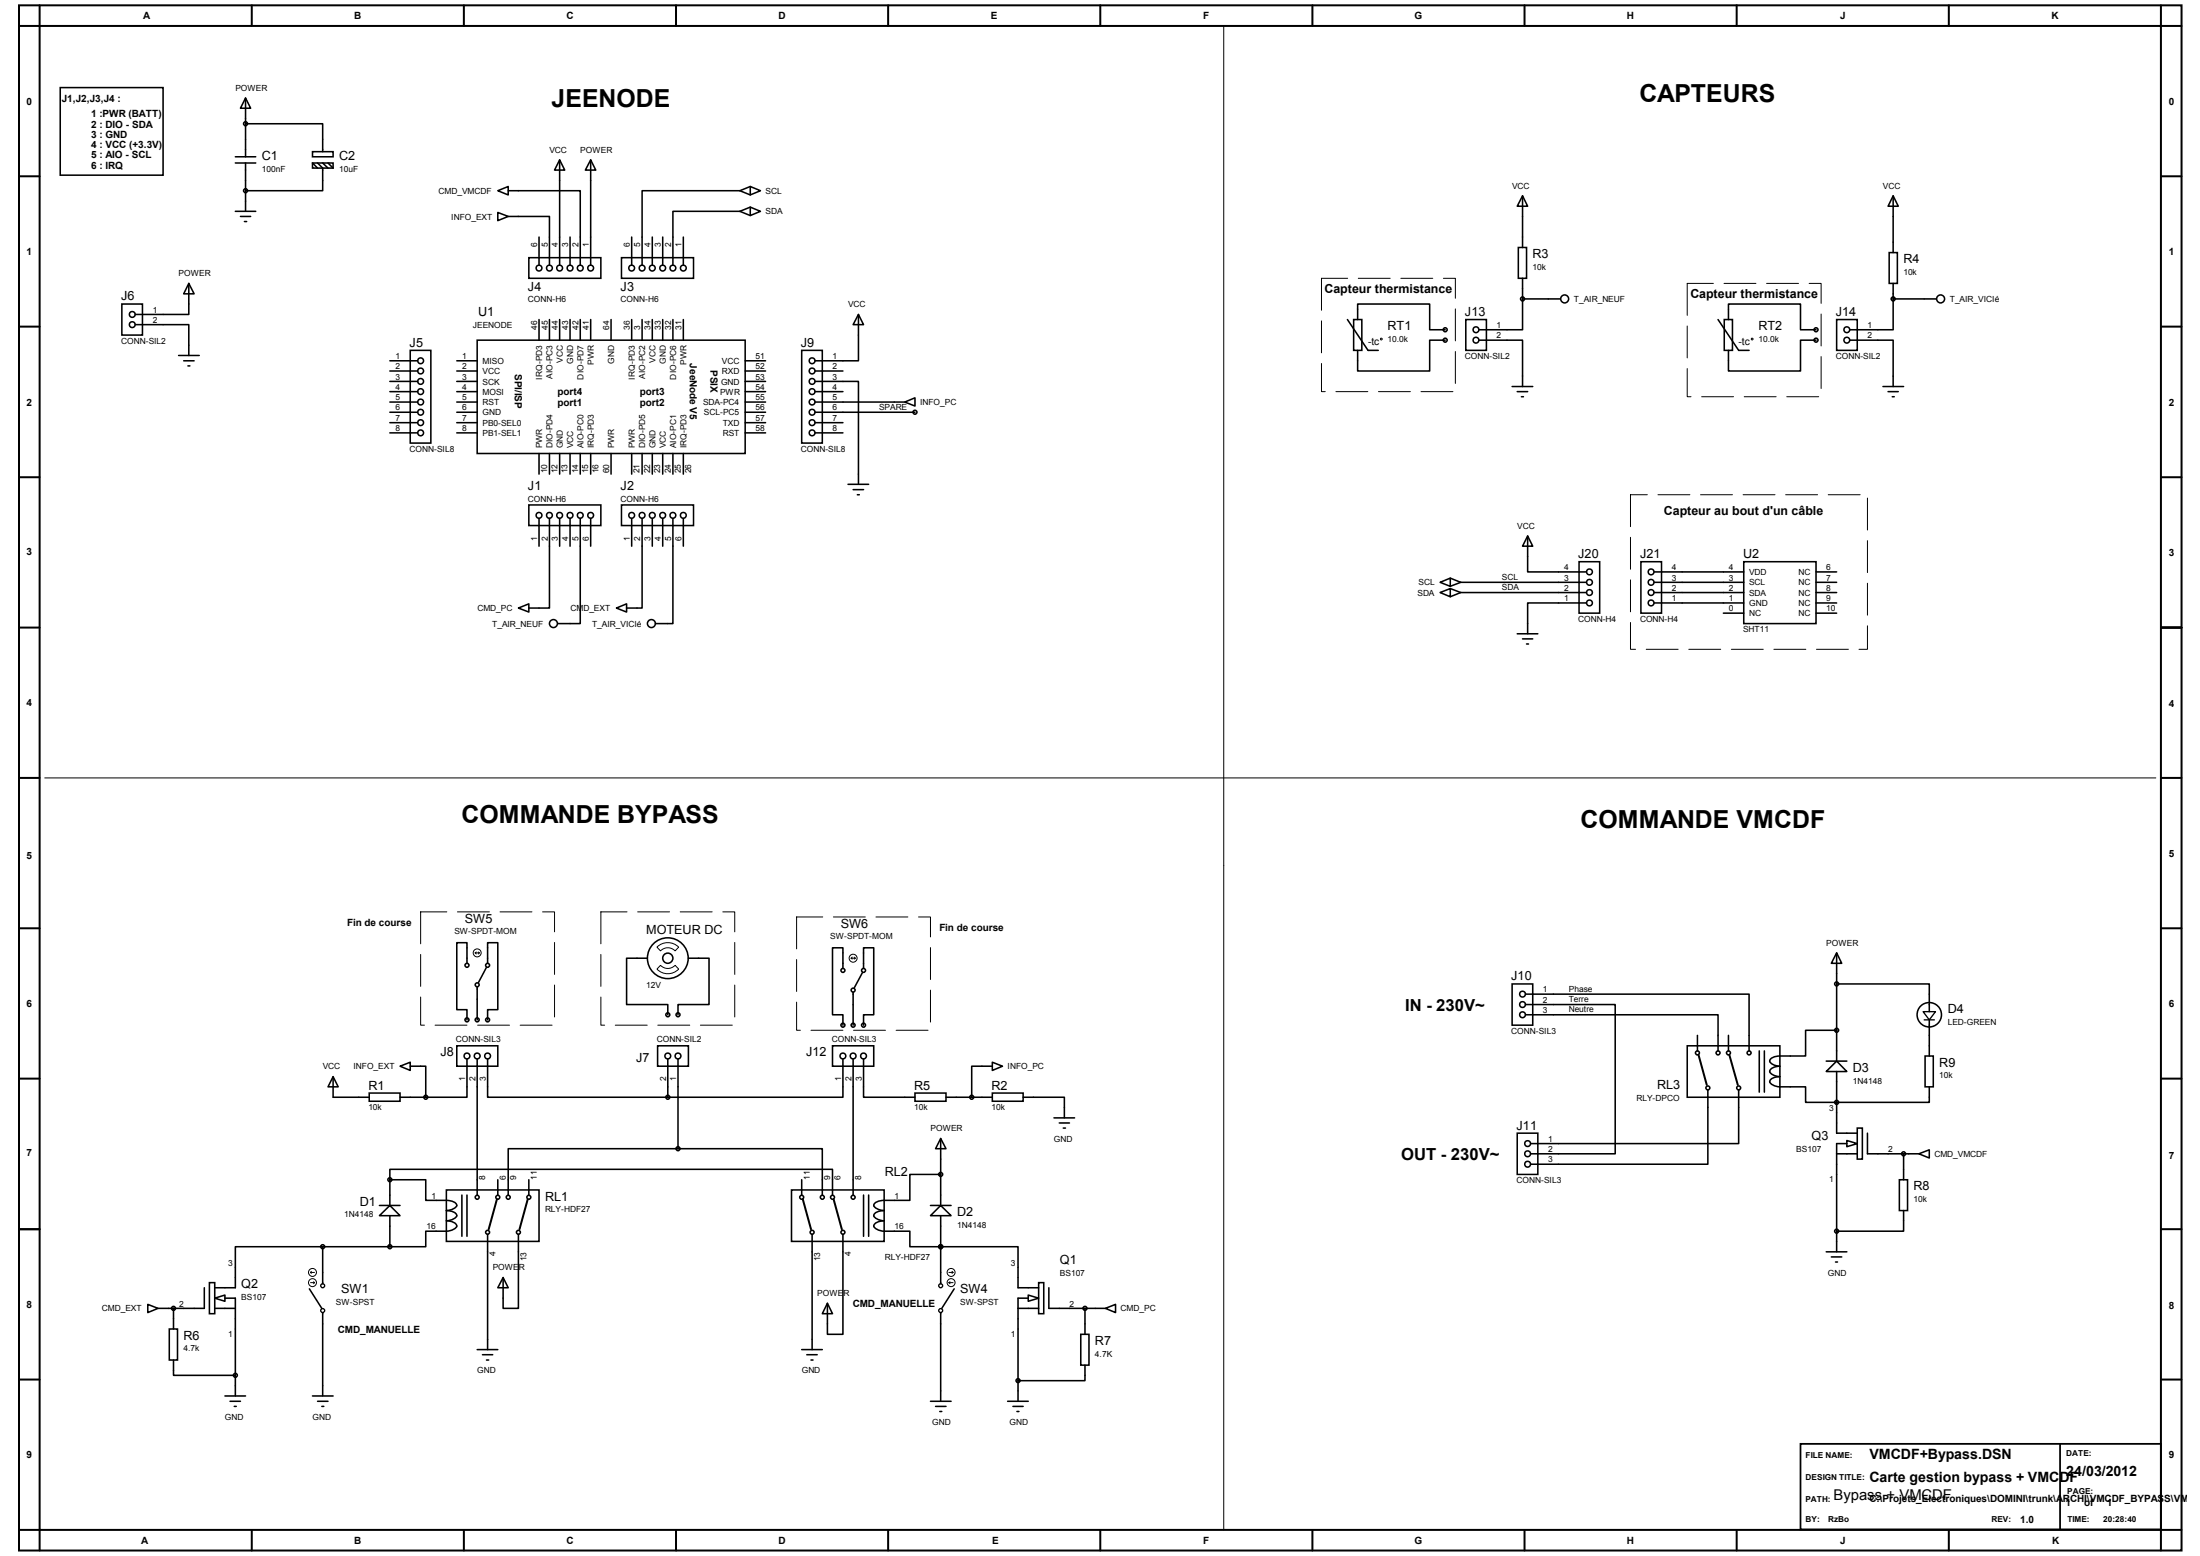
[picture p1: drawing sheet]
<svg xmlns="http://www.w3.org/2000/svg" width="420mm" height="297mm" viewBox="0 0 420 297" stroke-linecap="round" stroke-linejoin="round" font-family="sans-serif">
<g fill="none" stroke="#000" stroke-width=".38">
<path d="M3.6 1h413v295h-413zM7.6 5h405.1v287.1h-405.1zM7.6 1v4h-4M48.1 1v4M88.6 1v4M129.1 1v4M169.6 1v4M210.1 1v4M250.6 1v4M291.2 1v4M331.7 1v4M372.2 1v4"/>
<path d="M412.7 1v4h3.9M3.6 33.7h4M412.7 33.7h3.9M3.6 62.4h4M412.7 62.4h3.9M3.6 91.1h4M412.7 91.1h3.9M3.6 119.8h4M412.7 119.8h3.9M3.6 148.5h4M412.7 148.5h3.9M3.6 177.2h4"/>
<path d="M412.7 177.2h3.9M3.6 205.9h4M324.4 201.4l1.6 5.7M330.3 201.4l1.6 5.7M412.7 205.9h3.9M3.6 234.7h4M94.9 228.9l-1.6 5.8M100.8 228.9l-1.6 5.8M153.3 228.9l1.6 5.8M159.2 228.9l1.6 5.8M412.7 234.7h3.9M3.6 263.4h4"/>
<path d="M412.7 263.4h3.9M3.6 292.1h4v3.9M48.1 292.1v3.9M88.6 292.1v3.9M129.1 292.1v3.9M169.6 292.1v3.9M210.1 292.1v3.9M250.6 292.1v3.9M291.2 292.1v3.9M331.7 292.1v3.9M372.2 292.1v3.9M416.6 292.1h-3.9v3.9"/>
</g>
<path d="M343.9 275.6h68.8v16.4h-68.8zM393.4 275.6v16.4" fill="none" stroke="#000" stroke-width=".34"/>
<g fill="none" stroke="#000" stroke-width=".3">
<path d="M11.5 16.7h19.6v16.7h-19.6zM46.9 18.7l1 2h-2zM46.9 18.7v11.2M44.9 29.9h3.9M44.9 31.1h3.9M46.9 23.6h14.7v5.4M46.9 31.1v9.2M59.7 29h3.9v.9h-3.9zM59.7 31.1h3.9v1h-3.9zM59.7 31.1l1 1M60.7 31.1l.9 1v4.3h-14.7M61.6 31.1l1 1"/>
<path d="M62.6 31.1l1 1M95.1 36.4l2-.8v1.6zM97.1 36.4h13.7v14.2M106.9 30.5l1 2h-2zM106.9 30.5v20.1M112.8 30.5l1 2h-2zM112.8 30.5v20.1M141.3 36.4h-18.7v14.2M141.3 36.4l2 .8M143.3 35.6l1.9 .8-1.9 .8zM143.3 39.5l1.9 .8-1.9 .8zM143.3 35.6l-2 .8"/>
<path d="M143.3 39.5l-2 .8M290.8 37.4l.9 2h-1.9zM290.8 37.4v9.8M361.6 37.4l.9 2h-1.9zM361.6 37.4v10.8M23.3 58h3.9v6h-3.9zM36.1 54.1l1 2h-2zM36.1 54.1v5.9h-10.2M44.9 40.3h3.9M45.9 41.3h2M46.7 42.3h.4M95.1 40.6l2 .7-2 .8z"/>
<path d="M97.1 41.3h7.8v9.3M101 49.2h13.8v3.9h-13.8zM102.9 45.3v5.3M108.9 45.3v5.3M118.7 49.2h13.7v3.9h-13.7zM120.6 45.3v5.3M124.6 45.3v5.3M126.6 45.3v5.3M130.5 45.3v5.3M141.3 40.3h-12.8v10.3M141.3 40.3l2 .8M290 47.2h1.5v5.9h-1.5z"/>
<path d="M290.8 57.1v5.8h-8.3M290.8 53.1v4M290.8 57.1h7.2M360.8 48.2h1.6v5.9h-1.6zM361.6 57.1v5.8h-8.3M361.6 54.1v3M361.6 57.1h8.2M25.9 62h10.2v5.9M34.1 67.9h3.9M35.1 68.9h2M35.9 69.8h.4M74.5 76.8h5.2"/>
<path d="M74.5 78.7h5.2M74.5 68.9h5.2M74.5 70.8h5.2M74.5 72.8h5.2M74.5 74.8h5.2M78.3 66.9h4v17.7h-4zM87.2 76.8h3.9M87.2 78.7h3.9M87.2 68.9h3.9M87.2 70.8h3.9M87.2 72.8h3.9M87.2 74.8h3.9"/>
<path d="M91.1 64.9h51.2v21.7h-51.2zM102.9 61v3.9M104.9 61v3.9M106.9 61v3.9M108.9 61v3.9M110.8 61v3.9M112.8 61v3.9M116.7 61v3.9M120.6 61v3.9M122.6 61v3.9M124.6 61v3.9M126.6 61v3.9"/>
<path d="M128.5 61v3.9M130.5 61v3.9M142.3 76.8h3.9M142.3 78.7h3.9M142.3 68.9h3.9M142.3 70.8h3.9M142.3 72.8h3.9M142.3 74.8h3.9M153.1 66.9h3.9v17.7h-3.9zM155.6 72.8h8.3v19.7M155.6 76.8h17.2M155.6 78.7h19.1"/>
<path d="M155.6 70.8h5.4M155.6 74.8h5.4M163.9 60l1 2h-2zM163.9 60v8.9h-8.3M172.8 76.8l1.9-.9v1.6zM257.3 61l4 5.9h1.9M258.5 61h1.6v5.9h-1.6zM259.3 61v-3h13.7v4.9h3M276 64.9h-3v5.9h-13.7v-3.9M279.9 61h4v5.9h-4zM282.5 64.9h8.3v8.9M288.8 73.8h3.9"/>
<path d="M289.8 74.8h1.9M290.6 75.7h.3M328.1 61l4 5.9h1.9M329.3 61h1.6v5.9h-1.6zM330.1 61v-3h13.8v4.9h2.9M346.8 64.9h-2.9v5.9h-13.8v-3.9M350.8 61h3.9v5.9h-3.9zM353.3 64.9h8.3v8.9M359.6 73.8h3.9M360.6 74.8h1.9M361.4 75.7h.4M74.5 80.7h5.2"/>
<path d="M74.5 82.6h5.2M87.2 80.7h3.9M87.2 82.6h3.9M101 96.4h13.8v3.9h-13.8zM102.9 86.6v3.9M102.9 99v5.3M104.9 99v17.1h-3.9M104.9 86.6v3.9M106.9 86.6v3.9M106.9 99v5.3M108.9 86.6v3.9M108.9 99v5.3"/>
<path d="M110.8 99v20h-4.3M110.8 86.6v3.9M112.8 86.6v3.9M112.8 99v5.3M116.7 86.6v3.9M118.7 96.4h13.7v3.9h-13.7zM120.6 86.6v3.9M120.6 99v5.3M122.6 99v17.1h-2.9M122.6 86.6v3.9M124.6 86.6v3.9M124.6 99v5.3"/>
<path d="M126.6 86.6v3.9M126.6 99v5.3M128.5 99v20h-3.3M128.5 86.6v3.9M130.5 86.6v3.9M130.5 99v5.3M142.3 80.7h3.9M142.3 82.6h3.9M155.6 80.7h5.4M155.6 82.6h5.4M162 92.5h3.9M162.9 93.5h2"/>
<path d="M163.7 94.4h.4M99 116.1l2-.8v1.5zM117.7 116.1l2-.8v1.5zM275 111.2l2-.8v1.5zM275 113.1l2-.7v1.5zM277 110.4l2 .8M277 112.4l2 .7M279 113.1h24M279 111.2h24M279 111.2l-2 .7M279 113.1l-2 .8M291.7 102.3l1 2h-1.9z"/>
<path d="M291.7 102.3v6.9h11.3M301.6 107.2h3.9v9.9h-3.9zM303 115.1h-11.3v5.9M313.4 107.2h3.9v9.9h-3.9zM315.9 115.1h17.1M315.9 113.1h17.1M315.9 111.2h17.1M315.9 109.2h17.1M329.1 117.1h3.9M333 107.2h13.8v11.8h-13.8zM346.8 115.1h4M346.8 113.1h4"/>
<path d="M346.8 111.2h4M346.8 109.2h4M346.8 117.1h4M289.8 121h3.9M290.8 122h1.9M291.5 122.9h.4M87.2 199.6h7.9v3.9h-7.9zM89.2 183.9v-3.9h-2v12.7h2v2M91.1 188.4v6.3M92.9 184.7l-1.6 2.9M93.1 183.9v-3.9h2v12.7h-2v2M123.6 182.9h-3.9v8.9h7.8v1.9"/>
<path d="M125.6 199.6h5.9v3.9h-5.9zM131.5 182.9h3.9v8.9h-5.9v1.9M159 199.6h7.9v3.9h-7.9zM161 184.9v-4h-2v12.8h2v2M162.9 189.4v6.3M164.7 185.7l-1.6 2.9M164.9 184.9v-4h2v12.8h-2v2M288.8 187.8h3.9v7.9h-3.9zM291.3 189.8h42.7v10.8M291.3 193.7h36.8v6.9M291.3 191.8h17.2v28.5h-16.2M322.2 199.6h17.7v9.9h-17.7z"/>
<path d="M324.2 197.7v2.9M330.1 197.7v2.9M350.8 181.9l.9 2h-2zM350.8 196.7h-6v4.9h-2.9a5.8 5.8 0 0 0-3.5 .4l-.4 .6a1.84 1.84 0 0 0 1.9 .9 1.92 1.92 0 0 0-1.9 1.1 1.92 1.92 0 0 0 1.9 .9 1.91 1.91 0 0 0-1.9 1 1.92 1.92 0 0 0 1.9 1h4.9v2.9h23.7v-2.9M350.8 187.8h17.7v5.3M350.8 181.9v20.7M368.5 194.7v6.9M63.6 205.5l1 2h-2zM63.6 205.5v4h6.9M70.5 208.7h5.9v1.5h-5.9zM76.4 203.5l1.9-.7v1.5zM76.4 209.5h4.9"/>
<path d="M78.3 203.5h3v6M89.2 202.2v7.3h-7.9M91.1 202.2v25.9M93.1 202.2v7.3h34.4M127.5 202.2v7.3M129.5 219.3h-32.4v8.8M129.5 219.3h27.5v8.8M129.5 202.2v17.1M161 202.2v7.3h-33.5M162.9 202.2v25.9M164.9 202.2v7.3h9.8M174.7 208.7h6v1.5h-6z"/>
<path d="M179.7 217.3l1 2h-2zM179.7 217.3v12.8M180.7 209.5h8.8M189.5 208.7h5.9v1.5h-5.9zM189.5 202.8l2 .7-2 .8zM189.5 203.5h-3.9v6M195.4 209.5h7.9v3.9M201.3 213.4h3.9M202.3 214.4h1.9M203.1 215.3h.4M289.8 216.3h3.9v7.9h-3.9zM326.2 208.1v14.1h-33.9"/>
<path d="M332.1 208.1v10.2h-39.8M336 200.6v7.9M337 200.6v7.9M348.8 204.6l2-2 1.9 2zM348.8 202.6h3.9M350.8 204.6v11.7h3.9M352.7 217.7l2 .6-2 .6zM352.7 218.3h-1.9v20.7M354.7 215.3h1v6h-1zM356.6 216.3v4h9.9M367.7 201.6h1.5v5.9h-1.5zM61.6 238h-16.7v7.8h-3.9"/>
<path d="M61.6 238v7.1M61.6 238h12.9M72.5 232.1l2-2 1.9 2zM72.5 230.1h3.9M74.5 225.2h6.8v4h2a4.8 4.8 0 0 1 3.8 .6l.1 .3a1.99 1.99 0 0 1-2 1 1.98 1.98 0 0 1 2 1 1.99 1.99 0 0 1-2 .9 1.99 1.99 0 0 1 2 1.1 1.99 1.99 0 0 1-2 .9h-3.9v3h-6.8M74.5 225.2v-2h84.5v4.9M74.5 225.2v4.9M74.5 232.1v5.9M85.2 227.2h17.7v9.8h-17.7zM88.2 228.1v7.9M89.2 228.1v7.9M93.1 235.6v22"/>
<path d="M95.1 225.2v2.9M99 235.6v14.2h-2.9v-5.9M101 225.2v2.9M151.2 227.2h17.7v9.8h-17.7zM153.1 225.2v2.9M155.1 235.6v22M161 235.6v19.1h-3v-5.9M164.9 228.1v7.9M165.9 228.1v7.9M177.7 232.1l2-2 1.9 2zM177.7 230.1h3.9M179.7 238h.1"/>
<path d="M179.7 238h14.7v7.8h4M179.7 224.2h-5.9v5h-3a4.8 4.8 0 0 0-3.8 .6l-.1 .3a1.99 1.99 0 0 0 2 1 1.98 1.98 0 0 0-2 1 1.99 1.99 0 0 0 2 .9 1.99 1.99 0 0 0-2 1.1 1.99 1.99 0 0 0 2 .9h4.9v3h5.9M179.7 232.1v13M348.8 239h3.9M349.7 239.9h2M350.8 220.3h3.9M362.7 225.2h1.6v5.9h-1.6zM363.5 231.1v3.9h-12.7M363.5 220.3v4.9M366.5 220.3l2-.8v1.6zM28.2 249l2 .8-2 .8zM32.3 253.7h1.6v5.9h-1.6z"/>
<path d="M33.1 259.6v3h11.8M33.1 249.8v3.9M39 245.8v4h-8.8M40 244.9h1v5.9h-1zM41 247.8l2-.6v1.2zM41 249.8h3.9M43 247.8h1.9v18.7M59.1 246l2.4 3.8M61.6 250.6v15.9M91.1 257.6h4M92.1 258.6h2M92.9 259.6h.4"/>
<path d="M96.1 243.9l1 1.9h-2zM153.1 257.6h3.9M154.1 258.6h2M154.9 259.6h.4M158 248.8l1 2h-2zM179.7 250.6v16.9M182.2 246l-2.3 3.8M194.4 249.8h4M196.4 247.2l2 .6-2 .6zM196.4 247.8h-2v19.7M198.4 244.9h.9v5.9h-.9zM200.3 245.8v4h10.8"/>
<path d="M206.4 254.7h1.6v5.9h-1.6zM207.2 249.8v4.9M211.1 249.8l2-.8v1.6zM350.6 240.9h.3M43 266.5h3.9M43.9 267.5h2M44.7 268.5h.4M59.7 266.5h3.9M60.7 267.5h1.9M61.5 268.5h.3M177.7 267.5h3.9M178.7 268.5h2"/>
<path d="M179.5 269.5h.4M192.4 267.5h4M193.5 268.5h1.9M194.2 269.5h.4M207.2 260.6v3h-12.8"/>
<circle cx="46.9" cy="36.4" r=".38"/>
<circle cx="46.9" cy="23.6" r=".38"/>
<circle cx="102.9" cy="51.2" r=".56"/>
<circle cx="104.9" cy="51.2" r=".56"/>
<circle cx="106.9" cy="51.2" r=".56"/>
<circle cx="108.9" cy="51.2" r=".56"/>
<circle cx="110.8" cy="51.2" r=".56"/>
<circle cx="112.8" cy="51.2" r=".56"/>
<circle cx="120.6" cy="51.2" r=".56"/>
<circle cx="122.6" cy="51.2" r=".56"/>
<circle cx="124.6" cy="51.2" r=".56"/>
<circle cx="126.6" cy="51.2" r=".56"/>
<circle cx="128.5" cy="51.2" r=".56"/>
<circle cx="130.5" cy="51.2" r=".56"/>
<circle cx="290.8" cy="57.1" r=".38"/>
<circle cx="298.8" cy="57.1" r=".76"/>
<circle cx="361.6" cy="57.1" r=".38"/>
<circle cx="370.6" cy="57.1" r=".76"/>
<circle cx="25.3" cy="60" r=".56"/>
<circle cx="25.3" cy="62" r=".56"/>
<circle cx="80.3" cy="70.8" r=".56"/>
<circle cx="80.3" cy="76.7" r=".56"/>
<circle cx="80.3" cy="72.8" r=".56"/>
<circle cx="80.3" cy="74.8" r=".56"/>
<circle cx="80.3" cy="68.9" r=".56"/>
<circle cx="80.3" cy="78.7" r=".56"/>
<circle cx="155.1" cy="68.9" r=".56"/>
<circle cx="155.1" cy="72.8" r=".56"/>
<circle cx="155.1" cy="78.7" r=".56"/>
<circle cx="155.1" cy="74.8" r=".56"/>
<circle cx="155.1" cy="70.8" r=".56"/>
<circle cx="155.1" cy="76.7" r=".56"/>
<circle cx="174.7" cy="78.7" r=".38"/>
<circle cx="276" cy="64.9" r=".38"/>
<circle cx="276" cy="62.9" r=".38"/>
<circle cx="281.9" cy="62.9" r=".56"/>
<circle cx="281.9" cy="64.9" r=".56"/>
<circle cx="346.8" cy="62.9" r=".38"/>
<circle cx="346.8" cy="64.9" r=".38"/>
<circle cx="352.7" cy="64.9" r=".56"/>
<circle cx="352.7" cy="62.9" r=".56"/>
<circle cx="80.3" cy="82.6" r=".56"/>
<circle cx="80.3" cy="80.7" r=".56"/>
<circle cx="102.9" cy="98.4" r=".56"/>
<circle cx="104.9" cy="98.4" r=".56"/>
<circle cx="106.9" cy="98.4" r=".56"/>
<circle cx="108.9" cy="98.4" r=".56"/>
<circle cx="110.8" cy="98.4" r=".56"/>
<circle cx="112.8" cy="98.4" r=".56"/>
<circle cx="120.6" cy="98.4" r=".56"/>
<circle cx="122.6" cy="98.4" r=".56"/>
<circle cx="124.6" cy="98.4" r=".56"/>
<circle cx="126.6" cy="98.4" r=".56"/>
<circle cx="128.5" cy="98.4" r=".56"/>
<circle cx="130.5" cy="98.4" r=".56"/>
<circle cx="155.1" cy="80.7" r=".56"/>
<circle cx="155.1" cy="82.6" r=".56"/>
<circle cx="105.7" cy="119" r=".76"/>
<circle cx="124.4" cy="119" r=".76"/>
<circle cx="303.6" cy="113.1" r=".56"/>
<circle cx="303.6" cy="109.2" r=".56"/>
<circle cx="303.6" cy="115.1" r=".56"/>
<circle cx="303.6" cy="111.2" r=".56"/>
<circle cx="315.3" cy="115.1" r=".56"/>
<circle cx="315.3" cy="111.2" r=".56"/>
<circle cx="315.3" cy="113.1" r=".56"/>
<circle cx="315.3" cy="109.2" r=".56"/>
<circle cx="89.2" cy="184.3" r=".38"/>
<circle cx="89.2" cy="194.7" r=".38"/>
<circle cx="91.1" cy="194.7" r=".38"/>
<circle cx="91.1" cy="188" r=".38"/>
<circle cx="93.1" cy="194.7" r=".38"/>
<circle cx="93.1" cy="184.3" r=".38"/>
<circle cx="127.5" cy="182.9" r=".97"/>
<circle cx="127.5" cy="182.9" r="3.9"/>
<circle cx="127.5" cy="193.7" r=".38"/>
<circle cx="129.5" cy="193.7" r=".38"/>
<circle cx="161" cy="185.2" r=".38"/>
<circle cx="161" cy="195.7" r=".38"/>
<circle cx="162.9" cy="195.7" r=".38"/>
<circle cx="162.9" cy="189" r=".38"/>
<circle cx="164.9" cy="185.2" r=".38"/>
<circle cx="164.9" cy="195.7" r=".38"/>
<circle cx="290.8" cy="189.8" r=".56"/>
<circle cx="290.8" cy="193.7" r=".56"/>
<circle cx="290.8" cy="191.8" r=".56"/>
<circle cx="350.8" cy="187.8" r=".38"/>
<circle cx="350.8" cy="196.7" r=".38"/>
<circle cx="368.5" cy="193.7" r="2.33"/>
<circle cx="81.3" cy="209.5" r=".38"/>
<circle cx="89.2" cy="201.6" r=".56"/>
<circle cx="91.1" cy="201.6" r=".56"/>
<circle cx="93.1" cy="201.6" r=".56"/>
<circle cx="127.5" cy="201.6" r=".56"/>
<circle cx="127.5" cy="209.5" r=".38"/>
<circle cx="129.5" cy="201.6" r=".56"/>
<circle cx="129.5" cy="219.3" r=".38"/>
<circle cx="161" cy="201.6" r=".56"/>
<circle cx="162.9" cy="201.6" r=".56"/>
<circle cx="164.9" cy="201.6" r=".56"/>
<circle cx="185.6" cy="209.5" r=".38"/>
<circle cx="291.7" cy="218.3" r=".56"/>
<circle cx="324.2" cy="201" r=".38"/>
<circle cx="326.2" cy="207.7" r=".38"/>
<circle cx="328.1" cy="201" r=".38"/>
<circle cx="330.1" cy="201" r=".38"/>
<circle cx="332.1" cy="207.7" r=".38"/>
<circle cx="334" cy="201" r=".38"/>
<circle cx="350.8" cy="210.4" r=".38"/>
<circle cx="61.6" cy="238" r=".38"/>
<circle cx="74.5" cy="225.2" r=".38"/>
<circle cx="74.5" cy="238" r=".38"/>
<circle cx="91.1" cy="228.6" r=".38"/>
<circle cx="93.1" cy="235.2" r=".38"/>
<circle cx="95.1" cy="228.6" r=".38"/>
<circle cx="97.1" cy="228.6" r=".38"/>
<circle cx="99" cy="235.2" r=".38"/>
<circle cx="101" cy="228.6" r=".38"/>
<circle cx="153.1" cy="228.6" r=".38"/>
<circle cx="155.1" cy="235.2" r=".38"/>
<circle cx="157" cy="228.6" r=".38"/>
<circle cx="159" cy="228.6" r=".38"/>
<circle cx="161" cy="235.2" r=".38"/>
<circle cx="162.9" cy="228.6" r=".38"/>
<circle cx="179.7" cy="224.2" r=".38"/>
<circle cx="179.7" cy="238" r=".38"/>
<circle cx="291.7" cy="222.2" r=".56"/>
<circle cx="291.7" cy="220.3" r=".56"/>
<circle cx="350.8" cy="235" r=".38"/>
<circle cx="363.5" cy="220.3" r=".38"/>
<circle cx="33.1" cy="249.8" r=".38"/>
<circle cx="207.2" cy="249.8" r=".38"/>
<circle cx="44.9" cy="262.5" r=".38"/>
<circle cx="194.4" cy="263.6" r=".38"/>
</g>
<g fill="none" stroke="#000" stroke-width=".25">
<path d="M367.3 193.1h2.3l-1.1 1.6zM367.5 194.7h1.9"/>
<circle cx="61.6" cy="245.4" r=".38"/>
<circle cx="61.6" cy="250.2" r=".38"/>
<circle cx="179.7" cy="250.2" r=".38"/>
<circle cx="179.7" cy="245.4" r=".38"/>
</g>
<g fill="none" stroke="#000" stroke-width=".19">
<path d="M233.7 5v287.1M263.7 64.6h.2v.2h-.2zM334.5 64.6h.2v.2h-.2zM8.5 148.5h403.2M90.8 181.9h.8M90.8 181.9l.2 .2M91 181.7l-.2 .2M91.3 181.7l.3 .2M91.6 181.9l-.3 .2M125.5 180.8a2.94 2.94 0 0 1 4.1 0l-.7 .7a1.92 1.92 0 0 0-2.8 0zM126.1 184.3a1.92 1.92 0 0 0 2.8 0l.7 .7a2.86 2.86 0 0 1-4.1 0zM162.5 182.9h.9"/>
<path d="M162.5 182.9l.3 .2M162.8 182.7l-.3 .2M163.1 182.7l.3 .2M163.4 182.9l-.3 .2M59.3 244.9h.8M59.3 242.9l.2 .2M59.3 242.9h.8M59.5 242.7l-.2 .2M59.9 244.7l.2 .2M60.1 244.9l-.2 .2M181.2 244.9h.8M181.2 242.9h.8"/>
<path d="M181.2 244.9l.2 .2M181.4 244.7l-.2 .2M181.8 242.7l.2 .2M182 242.9l-.2 .2"/>
<circle cx="91.1" cy="181.9" r=".76"/>
<circle cx="162.9" cy="182.9" r=".76"/>
<circle cx="59.7" cy="242.9" r=".76"/>
<circle cx="59.7" cy="244.9" r=".76"/>
<circle cx="181.6" cy="242.9" r=".76"/>
<circle cx="181.6" cy="244.9" r=".76"/>
</g>
<path d="M252.4 53.1h25.5v21.7h-25.5zM322.2 54.1h25.6v21.6h-25.6zM311.4 94.4h45.2v29.6h-45.2zM80.3 174.1h25.6v21.6h-25.6zM114.8 174.1h25.5v21.6h-25.5zM152.1 175h25.6v21.7h-25.6z" fill="none" stroke="#000" stroke-width=".19" stroke-dasharray="6.1 2"/>
<g font-size="4.7">
<text x="105.4" y="20.4">JEENODE</text>
<text x="313.1" y="19.5">CAPTEURS</text>
<text x="88.1" y="157.1">COMMANDE BYPASS</text>
<text x="301.9" y="158.1">COMMANDE VMCDF</text>
</g>
<g font-size="3.2">
<text x="268.4" y="193">IN - 230V~</text>
<text x="267.6" y="221.4">OUT - 230V~</text>
</g>
<text font-size="2.8" x="350.2" y="286.3">Bypass + VMCDF</text>
<g font-size="2.7">
<text x="357" y="278.5">VMCDF+Bypass.DSN</text>
<text x="394.6" y="281.7">24/03/2012</text>
<text x="357" y="283">Carte gestion bypass + VMCDF</text>
</g>
<g font-size="2.4">
<text x="50" y="30.6">C1</text>
<text x="64.8" y="30.6">C2</text>
<text x="292.7" y="49.3">R3</text>
<text x="363.5" y="50.2">R4</text>
<text x="23.1" y="57.4">J6</text>
<text x="100.8" y="55.5">J4</text>
<text x="118.5" y="55.5">J3</text>
<text x="253" y="56">Capteur thermistance</text>
<text x="322.8" y="57">Capteur thermistance</text>
<text x="91.3" y="60.3">U1</text>
<text x="265" y="63">RT1</text>
<text x="279.8" y="60.3">J13</text>
<text x="335.8" y="63">RT2</text>
<text x="350.6" y="60.3">J14</text>
<text x="78.2" y="66.3">J5</text>
<text x="152.9" y="66.3">J9</text>
<text x="100.8" y="93.5">J1</text>
<text x="118.5" y="93.5">J2</text>
<text x="317.8" y="98.3">Capteur au bout d'un câble</text>
<text x="301.4" y="106.6">J20</text>
<text x="313.2" y="106.6">J21</text>
<text x="332.9" y="106.6">U2</text>
<text x="88.8" y="176.1">SW5</text>
<text x="123.4" y="178.2">MOTEUR DC</text>
<text x="160.6" y="177.1">SW6</text>
<text x="288.6" y="187.2">J10</text>
<text x="372" y="193.4">D4</text>
<text x="84.1" y="201.7">J8</text>
<text x="121.5" y="202.6">J7</text>
<text x="154" y="201.7">J12</text>
<text x="370.4" y="203.6">R9</text>
<text x="70.3" y="208">R1</text>
<text x="174.6" y="208">R5</text>
<text x="189.3" y="208">R2</text>
<text x="316.5" y="207.8">RL3</text>
<text x="353.9" y="204.6">D3</text>
<text x="289.6" y="215.7">J11</text>
<text x="346" y="217.6">Q3</text>
<text x="169" y="224.5">RL2</text>
<text x="365.5" y="227.2">R8</text>
<text x="68.7" y="230.2">D1</text>
<text x="104.1" y="229.2">RL1</text>
<text x="182.8" y="232.2">D2</text>
<text x="46.1" y="245.9">Q2</text>
<text x="202.4" y="241.3">Q1</text>
<text x="65.1" y="246.9">SW1</text>
<text x="183.4" y="246.9">SW4</text>
<text x="35" y="255.8">R6</text>
<text x="209.1" y="256.8">R7</text>
</g>
<g font-size="1.9">
<text x="27.3" y="3.7">A</text>
<text x="67.6" y="3.7">B</text>
<text x="108.2" y="3.7">C</text>
<text x="148.7" y="3.7">D</text>
<text x="189.3" y="3.7">E</text>
<text x="229.8" y="3.7">F</text>
<text x="270.2" y="3.7">G</text>
<text x="310.7" y="3.7">H</text>
<text x="351.4" y="3.7">J</text>
<text x="391.8" y="3.7">K</text>
<text x="5.1" y="20">0</text>
<text x="11.8" y="19.4">J1,J2,J3,J4 :</text>
<text x="17.4" y="22.4">1 :PWR (BATT)</text>
<text x="414.2" y="20">0</text>
<text x="17.4" y="26.3">3 : GND</text>
<text x="17.4" y="28.3">4 : VCC (+3.3V)</text>
<text x="17.4" y="24.3">2 : DIO - SDA</text>
<text x="17.4" y="30.2">5 : AIO - SCL</text>
<text x="17.4" y="32.2">6 : IRQ</text>
<text x="5.1" y="48.7">1</text>
<text x="414.2" y="48.7">1</text>
<text x="261.3" y="65.9">-tc</text>
<text x="332.1" y="65.9">-tc</text>
<text x="98.3" y="71.4" transform="rotate(90 98.3 71.4)">SPI/ISP</text>
<text x="131.8" y="69.4" transform="rotate(90 131.8 69.4)">JeeNode V5</text>
<text x="135.7" y="70.7" transform="rotate(90 135.7 70.7)">PSIX</text>
<text x="5.1" y="77.5">2</text>
<text x="106.5" y="75.5">port4</text>
<text x="106.5" y="77.5">port1</text>
<text x="122.2" y="77.5">port2</text>
<text x="122.2" y="75.5">port3</text>
<text x="414.2" y="77.5">2</text>
<text x="5.1" y="106">3</text>
<text x="414.2" y="106.2">3</text>
<text x="5.1" y="134.7">4</text>
<text x="414.2" y="134.9">4</text>
<text x="5.1" y="164">5</text>
<text x="414.2" y="163.6">5</text>
<text x="66.3" y="176.7">Fin de course</text>
<text x="179.4" y="177.7">Fin de course</text>
<text x="5.1" y="192.3">6</text>
<text x="414.2" y="192.3">6</text>
<text x="5.1" y="220.6">7</text>
<text x="414.2" y="221.2">7</text>
<text x="5.1" y="249.7">8</text>
<text x="162.8" y="249.5">CMD_MANUELLE</text>
<text x="414.2" y="249.9">8</text>
<text x="64.5" y="254.4">CMD_MANUELLE</text>
<text x="5.1" y="278.4">9</text>
<text x="414.2" y="278.4">9</text>
<text x="357" y="286.8">C:\Projets_Electroniques\DOMINI\trunk\ARCHI\VMCDF_BYPASS\VMCDF</text>
<text x="394.5" y="287.6">1</text>
<text x="398" y="287.6">of</text>
<text x="402.4" y="287.6">1</text>
<text x="385.8" y="290.7">1.0</text>
<text x="27" y="294.8">A</text>
<text x="67.6" y="294.8">B</text>
<text x="108.2" y="294.8">C</text>
<text x="148.7" y="294.8">D</text>
<text x="189.5" y="294.8">E</text>
<text x="229.8" y="294.8">F</text>
<text x="270.2" y="294.8">G</text>
<text x="310.7" y="294.8">H</text>
<text x="351.4" y="294.8">J</text>
<text x="392" y="294.8">K</text>
</g>
<g font-size="1.6">
<text x="44.9" y="17.3">POWER</text>
<text x="104.9" y="29.1">VCC</text>
<text x="110.8" y="29.1">POWER</text>
<text x="50" y="32.8">100nF</text>
<text x="64.8" y="32.8">10uF</text>
<text x="83.8" y="37">CMD_VMCDF</text>
<text x="86.2" y="41.9">INFO_EXT</text>
<text x="146.2" y="37">SCL</text>
<text x="146.2" y="40.9">SDA</text>
<text x="288.8" y="36">VCC</text>
<text x="359.6" y="36">VCC</text>
<text x="102.6" y="47.2" transform="rotate(-90 102.6 47.2)">6</text>
<text x="104.6" y="47.2" transform="rotate(-90 104.6 47.2)">5</text>
<text x="106.5" y="47.2" transform="rotate(-90 106.5 47.2)">4</text>
<text x="108.5" y="47.2" transform="rotate(-90 108.5 47.2)">3</text>
<text x="110.5" y="47.2" transform="rotate(-90 110.5 47.2)">2</text>
<text x="112.5" y="47.2" transform="rotate(-90 112.5 47.2)">1</text>
<text x="120.3" y="47.2" transform="rotate(-90 120.3 47.2)">6</text>
<text x="122.3" y="47.2" transform="rotate(-90 122.3 47.2)">5</text>
<text x="124.2" y="47.2" transform="rotate(-90 124.2 47.2)">4</text>
<text x="126.2" y="47.2" transform="rotate(-90 126.2 47.2)">3</text>
<text x="128.2" y="47.2" transform="rotate(-90 128.2 47.2)">2</text>
<text x="130.2" y="47.2" transform="rotate(-90 130.2 47.2)">1</text>
<text x="34.1" y="52.7">POWER</text>
<text x="292.7" y="51.5">10k</text>
<text x="363.5" y="52.5">10k</text>
<text x="29.2" y="59.7">1</text>
<text x="100.8" y="57.7">CONN-H6</text>
<text x="118.5" y="57.7">CONN-H6</text>
<text x="162" y="58.6">VCC</text>
<text x="300.6" y="57.7">T_AIR_NEUF</text>
<text x="372.4" y="57.7">T_AIR_VICIé</text>
<text x="23.1" y="65.6">CONN-SIL2</text>
<text x="29.2" y="61.6">2</text>
<text x="90.3" y="62.7">JEENODE</text>
<text x="102.6" y="62.9" transform="rotate(-90 102.6 62.9)">46</text>
<text x="104.6" y="62.9" transform="rotate(-90 104.6 62.9)">45</text>
<text x="106.5" y="62.9" transform="rotate(-90 106.5 62.9)">44</text>
<text x="108.5" y="62.9" transform="rotate(-90 108.5 62.9)">43</text>
<text x="110.5" y="62.9" transform="rotate(-90 110.5 62.9)">42</text>
<text x="112.5" y="62.9" transform="rotate(-90 112.5 62.9)">41</text>
<text x="116.4" y="62.9" transform="rotate(-90 116.4 62.9)">64</text>
<text x="120.3" y="62.9" transform="rotate(-90 120.3 62.9)">36</text>
<text x="122.3" y="62.9" transform="rotate(-90 122.3 62.9)">3</text>
<text x="124.2" y="62.9" transform="rotate(-90 124.2 62.9)">34</text>
<text x="126.2" y="62.9" transform="rotate(-90 126.2 62.9)">33</text>
<text x="128.2" y="62.9" transform="rotate(-90 128.2 62.9)">32</text>
<text x="130.2" y="62.9" transform="rotate(-90 130.2 62.9)">31</text>
<text x="265" y="65.3">10.0k</text>
<text x="285.8" y="62.6">1</text>
<text x="285.8" y="64.6">2</text>
<text x="335.8" y="65.3">10.0k</text>
<text x="356.6" y="62.6">1</text>
<text x="356.6" y="64.6">2</text>
<text x="75.5" y="68.5">1</text>
<text x="75.5" y="70.5">2</text>
<text x="88.3" y="68.5">1</text>
<text x="88.3" y="70.5">2</text>
<text x="92.1" y="69.5">MISO</text>
<text x="92.1" y="71.4">VCC</text>
<text x="107.5" y="69.3" transform="rotate(-90 107.5 69.3)">VCC</text>
<text x="109.5" y="69.5" transform="rotate(-90 109.5 69.5)">GND</text>
<text x="113.4" y="69.7" transform="rotate(-90 113.4 69.7)">PWR</text>
<text x="117.3" y="69.5" transform="rotate(-90 117.3 69.5)">GND</text>
<text x="125.2" y="69.3" transform="rotate(-90 125.2 69.3)">VCC</text>
<text x="127.2" y="69.5" transform="rotate(-90 127.2 69.5)">GND</text>
<text x="131.1" y="69.7" transform="rotate(-90 131.1 69.7)">PWR</text>
<text x="137.9" y="71.4">RXD</text>
<text x="137.9" y="69.5">VCC</text>
<text x="144.3" y="70.5">52</text>
<text x="144.3" y="68.5">51</text>
<text x="159" y="68.5">1</text>
<text x="159" y="70.5">2</text>
<text x="279.8" y="68.5">CONN-SIL2</text>
<text x="350.6" y="68.5">CONN-SIL2</text>
<text x="75.5" y="72.5">3</text>
<text x="75.5" y="74.4">4</text>
<text x="75.5" y="76.4">5</text>
<text x="88.3" y="72.5">3</text>
<text x="88.3" y="74.4">4</text>
<text x="88.3" y="76.4">5</text>
<text x="92.1" y="73.4">SCK</text>
<text x="92.1" y="75.4">MOSI</text>
<text x="92.1" y="77.3">RST</text>
<text x="103.5" y="72.5" transform="rotate(-90 103.5 72.5)">IRQ-PD3</text>
<text x="105.5" y="72.4" transform="rotate(-90 105.5 72.4)">AIO-PC3</text>
<text x="111.4" y="72.5" transform="rotate(-90 111.4 72.5)">DIO-PD7</text>
<text x="121.2" y="72.5" transform="rotate(-90 121.2 72.5)">IRQ-PD3</text>
<text x="123.2" y="72.4" transform="rotate(-90 123.2 72.4)">AIO-PC2</text>
<text x="129.1" y="72.5" transform="rotate(-90 129.1 72.5)">DIO-PC6</text>
<text x="134.3" y="77.3">SDA-PC4</text>
<text x="137.5" y="75.4">PWR</text>
<text x="137.7" y="73.4">GND</text>
<text x="144.3" y="74.4">54</text>
<text x="144.3" y="72.5">53</text>
<text x="144.3" y="76.4">55</text>
<text x="159" y="72.5">3</text>
<text x="159" y="74.4">4</text>
<text x="159" y="76.4">5</text>
<text x="175.7" y="77.3">INFO_PC</text>
<text x="75.5" y="78.4">6</text>
<text x="75.5" y="80.3">7</text>
<text x="75.5" y="82.3">8</text>
<text x="88.3" y="78.4">6</text>
<text x="88.3" y="80.3">7</text>
<text x="88.3" y="82.3">8</text>
<text x="92.1" y="79.3">GND</text>
<text x="92.1" y="81.3">PB0-SEL0</text>
<text x="92.1" y="83.2">PB1-SEL1</text>
<text x="134.4" y="79.3">SCL-PC5</text>
<text x="138" y="81.3">TXD</text>
<text x="138" y="83.2">RST</text>
<text x="144.3" y="78.4">56</text>
<text x="144.3" y="80.3">57</text>
<text x="144.3" y="82.3">58</text>
<text x="159" y="78.4">6</text>
<text x="159" y="80.3">7</text>
<text x="159" y="82.3">8</text>
<text x="167.9" y="78.2">SPARE</text>
<text x="78.2" y="86.2">CONN-SIL8</text>
<text x="103.5" y="85.6" transform="rotate(-90 103.5 85.6)">PWR</text>
<text x="105.5" y="85.6" transform="rotate(-90 105.5 85.6)">DIO-PD4</text>
<text x="107.5" y="85.6" transform="rotate(-90 107.5 85.6)">GND</text>
<text x="109.5" y="85.6" transform="rotate(-90 109.5 85.6)">VCC</text>
<text x="111.4" y="85.6" transform="rotate(-90 111.4 85.6)">AIO-PC0</text>
<text x="113.4" y="85.6" transform="rotate(-90 113.4 85.6)">IRQ-PD3</text>
<text x="117.3" y="85.6" transform="rotate(-90 117.3 85.6)">PWR</text>
<text x="121.2" y="85.6" transform="rotate(-90 121.2 85.6)">PWR</text>
<text x="123.2" y="85.6" transform="rotate(-90 123.2 85.6)">DIO-PD5</text>
<text x="125.2" y="85.6" transform="rotate(-90 125.2 85.6)">GND</text>
<text x="127.2" y="85.6" transform="rotate(-90 127.2 85.6)">VCC</text>
<text x="129.1" y="85.6" transform="rotate(-90 129.1 85.6)">AIO-PC1</text>
<text x="131.1" y="85.6" transform="rotate(-90 131.1 85.6)">IRQ-PD3</text>
<text x="152.9" y="86.2">CONN-SIL8</text>
<text x="100.8" y="95.8">CONN-H6</text>
<text x="104.5" y="90.3" transform="rotate(-90 104.5 90.3)">10</text>
<text x="106.5" y="90.3" transform="rotate(-90 106.5 90.3)">12</text>
<text x="108.4" y="90.3" transform="rotate(-90 108.4 90.3)">13</text>
<text x="110.4" y="90.3" transform="rotate(-90 110.4 90.3)">14</text>
<text x="112.3" y="90.3" transform="rotate(-90 112.3 90.3)">15</text>
<text x="114.3" y="90.3" transform="rotate(-90 114.3 90.3)">16</text>
<text x="116.4" y="90.3" transform="rotate(-90 116.4 90.3)">60</text>
<text x="118.5" y="95.8">CONN-H6</text>
<text x="122.2" y="90.3" transform="rotate(-90 122.2 90.3)">21</text>
<text x="124.2" y="90.3" transform="rotate(-90 124.2 90.3)">22</text>
<text x="126.1" y="90.3" transform="rotate(-90 126.1 90.3)">23</text>
<text x="128.1" y="90.3" transform="rotate(-90 128.1 90.3)">24</text>
<text x="130" y="90.3" transform="rotate(-90 130 90.3)">25</text>
<text x="132" y="90.3" transform="rotate(-90 132 90.3)">26</text>
<text x="289.8" y="100.9">VCC</text>
<text x="102.6" y="103.2" transform="rotate(-90 102.6 103.2)">1</text>
<text x="104.6" y="103.2" transform="rotate(-90 104.6 103.2)">2</text>
<text x="106.5" y="103.2" transform="rotate(-90 106.5 103.2)">3</text>
<text x="108.5" y="103.2" transform="rotate(-90 108.5 103.2)">4</text>
<text x="110.5" y="103.2" transform="rotate(-90 110.5 103.2)">5</text>
<text x="112.5" y="103.2" transform="rotate(-90 112.5 103.2)">6</text>
<text x="120.3" y="103.2" transform="rotate(-90 120.3 103.2)">1</text>
<text x="122.3" y="103.2" transform="rotate(-90 122.3 103.2)">2</text>
<text x="124.2" y="103.2" transform="rotate(-90 124.2 103.2)">3</text>
<text x="126.2" y="103.2" transform="rotate(-90 126.2 103.2)">4</text>
<text x="128.2" y="103.2" transform="rotate(-90 128.2 103.2)">5</text>
<text x="130.2" y="103.2" transform="rotate(-90 130.2 103.2)">6</text>
<text x="270.7" y="113.7">SDA</text>
<text x="270.9" y="111.8">SCL</text>
<text x="286.8" y="110.7">SCL</text>
<text x="286.8" y="112.6">SDA</text>
<text x="298.7" y="112.8">2</text>
<text x="298.7" y="110.8">3</text>
<text x="298.7" y="108.8">4</text>
<text x="319.3" y="112.8">2</text>
<text x="319.3" y="110.8">3</text>
<text x="319.3" y="108.8">4</text>
<text x="330.2" y="112.8">2</text>
<text x="330.2" y="110.8">3</text>
<text x="330.2" y="108.8">4</text>
<text x="334" y="113.7">SDA</text>
<text x="334" y="111.8">SCL</text>
<text x="334" y="109.8">VDD</text>
<text x="343.5" y="113.7">NC</text>
<text x="343.5" y="111.8">NC</text>
<text x="343.5" y="109.8">NC</text>
<text x="348.8" y="112.8">8</text>
<text x="348.8" y="110.8">7</text>
<text x="348.8" y="108.8">6</text>
<text x="91.2" y="116.7">CMD_PC</text>
<text x="94" y="119.6">T_AIR_NEUF</text>
<text x="109" y="116.7">CMD_EXT</text>
<text x="113.1" y="119.6">T_AIR_VICIé</text>
<text x="298.7" y="114.8">1</text>
<text x="301.4" y="118.7">CONN-H4</text>
<text x="313.2" y="118.7">CONN-H4</text>
<text x="319.3" y="114.8">1</text>
<text x="330.2" y="114.8">1</text>
<text x="330.2" y="116.7">0</text>
<text x="334" y="115.7">GND</text>
<text x="334" y="117.6">NC</text>
<text x="343.5" y="117.6">NC</text>
<text x="343.5" y="115.7">NC</text>
<text x="348.8" y="116.7">10</text>
<text x="348.8" y="114.8">9</text>
<text x="332.9" y="120.6">SHT11</text>
<text x="86.8" y="178.4">SW-SPDT-MOM</text>
<text x="158.6" y="179.3">SW-SPDT-MOM</text>
<text x="348.8" y="180.6">POWER</text>
<text x="123.4" y="188.6">12V</text>
<text x="294.7" y="189.4">1</text>
<text x="294.7" y="191.4">2</text>
<text x="299.6" y="189.3">Phase</text>
<text x="299.6" y="191.3">Terre</text>
<text x="288.6" y="197.3">CONN-SIL3</text>
<text x="294.7" y="193.4">3</text>
<text x="299.6" y="193.2">Neutre</text>
<text x="372" y="195.6">LED-GREEN</text>
<text x="87.1" y="199">CONN-SIL3</text>
<text x="125.4" y="199">CONN-SIL2</text>
<text x="158.9" y="199">CONN-SIL3</text>
<text x="61.6" y="204.1">VCC</text>
<text x="67.5" y="204.1">INFO_EXT</text>
<text x="88.8" y="206.4" transform="rotate(-90 88.8 206.4)">1</text>
<text x="90.8" y="206.4" transform="rotate(-90 90.8 206.4)">2</text>
<text x="92.8" y="206.4" transform="rotate(-90 92.8 206.4)">3</text>
<text x="127.2" y="206.4" transform="rotate(-90 127.2 206.4)">2</text>
<text x="129.1" y="206.4" transform="rotate(-90 129.1 206.4)">1</text>
<text x="160.6" y="206.4" transform="rotate(-90 160.6 206.4)">1</text>
<text x="162.6" y="206.4" transform="rotate(-90 162.6 206.4)">2</text>
<text x="164.6" y="206.4" transform="rotate(-90 164.6 206.4)">3</text>
<text x="192.4" y="204.1">INFO_PC</text>
<text x="353.9" y="206.8">1N4148</text>
<text x="370.4" y="205.9">10k</text>
<text x="70.3" y="211.9">10k</text>
<text x="174.6" y="211.9">10k</text>
<text x="177.7" y="215.9">POWER</text>
<text x="189.3" y="211.9">10k</text>
<text x="312.5" y="210.1">RLY-DPCO</text>
<text x="349.4" y="212.1">3</text>
<text x="201.3" y="217.9">GND</text>
<text x="295.7" y="218">1</text>
<text x="295.7" y="219.9">2</text>
<text x="295.7" y="221.9">3</text>
<text x="343.1" y="220">BS107</text>
<text x="360.6" y="219.9">2</text>
<text x="369.4" y="220.9">CMD_VMCDF</text>
<text x="92.7" y="225.2" transform="rotate(-90 92.7 225.2)">8</text>
<text x="96.6" y="225.2" transform="rotate(-90 96.6 225.2)">6</text>
<text x="98.6" y="225.2" transform="rotate(-90 98.6 225.2)">9</text>
<text x="102.5" y="225.2" transform="rotate(-90 102.5 225.2)">11</text>
<text x="154.6" y="225.2" transform="rotate(-90 154.6 225.2)">11</text>
<text x="158.6" y="225.2" transform="rotate(-90 158.6 225.2)">9</text>
<text x="160.5" y="225.2" transform="rotate(-90 160.5 225.2)">6</text>
<text x="164.5" y="225.2" transform="rotate(-90 164.5 225.2)">8</text>
<text x="289.6" y="225.8">CONN-SIL3</text>
<text x="349.4" y="225.7">1</text>
<text x="65.7" y="232.4">1N4148</text>
<text x="82.4" y="228.8">1</text>
<text x="104.1" y="231.4">RLY-HDF27</text>
<text x="170.8" y="228.8">1</text>
<text x="365.5" y="229.5">10k</text>
<text x="81.5" y="234.7">16</text>
<text x="94.6" y="239.9" transform="rotate(-90 94.6 239.9)">4</text>
<text x="162.5" y="239.9" transform="rotate(-90 162.5 239.9)">4</text>
<text x="170.8" y="234.7">16</text>
<text x="182.8" y="234.4">1N4148</text>
<text x="43.5" y="241.6">3</text>
<text x="94.1" y="242.5">POWER</text>
<text x="100.5" y="240.8" transform="rotate(-90 100.5 240.8)">13</text>
<text x="156.6" y="240.8" transform="rotate(-90 156.6 240.8)">13</text>
<text x="169" y="240.6">RLY-HDF27</text>
<text x="193" y="241.6">3</text>
<text x="202.4" y="243.5">BS107</text>
<text x="349.1" y="243.5">GND</text>
<text x="19.5" y="250.4">CMD_EXT</text>
<text x="34.2" y="249.4">2</text>
<text x="46.1" y="248.2">BS107</text>
<text x="64.2" y="249.1">SW-SPST</text>
<text x="156.1" y="247.4">POWER</text>
<text x="183.4" y="249.1">SW-SPST</text>
<text x="204.2" y="249.4">2</text>
<text x="214" y="250.4">CMD_PC</text>
<text x="35" y="258">4.7k</text>
<text x="43.5" y="255.2">1</text>
<text x="193" y="255.2">1</text>
<text x="91.1" y="262.2">GND</text>
<text x="153.1" y="262.2">GND</text>
<text x="209.1" y="259">4.7K</text>
<text x="43" y="271">GND</text>
<text x="59.7" y="271">GND</text>
<text x="178" y="272">GND</text>
<text x="192.8" y="272">GND</text>
<text x="344.8" y="278.3">FILE NAME:</text>
<text x="394.6" y="277.9">DATE:</text>
<text x="344.8" y="286.7">PATH:</text>
<text x="344.8" y="282.5">DESIGN TITLE:</text>
<text x="394.8" y="285.2">PAGE:</text>
<text x="344.8" y="290.5">BY:</text>
<text x="349.2" y="290.5">RzBo</text>
<text x="380.3" y="290.6">REV:</text>
<text x="394.8" y="290.6">TIME:</text>
<text x="401.6" y="290.6">20:28:40</text>
</g>
</svg>
